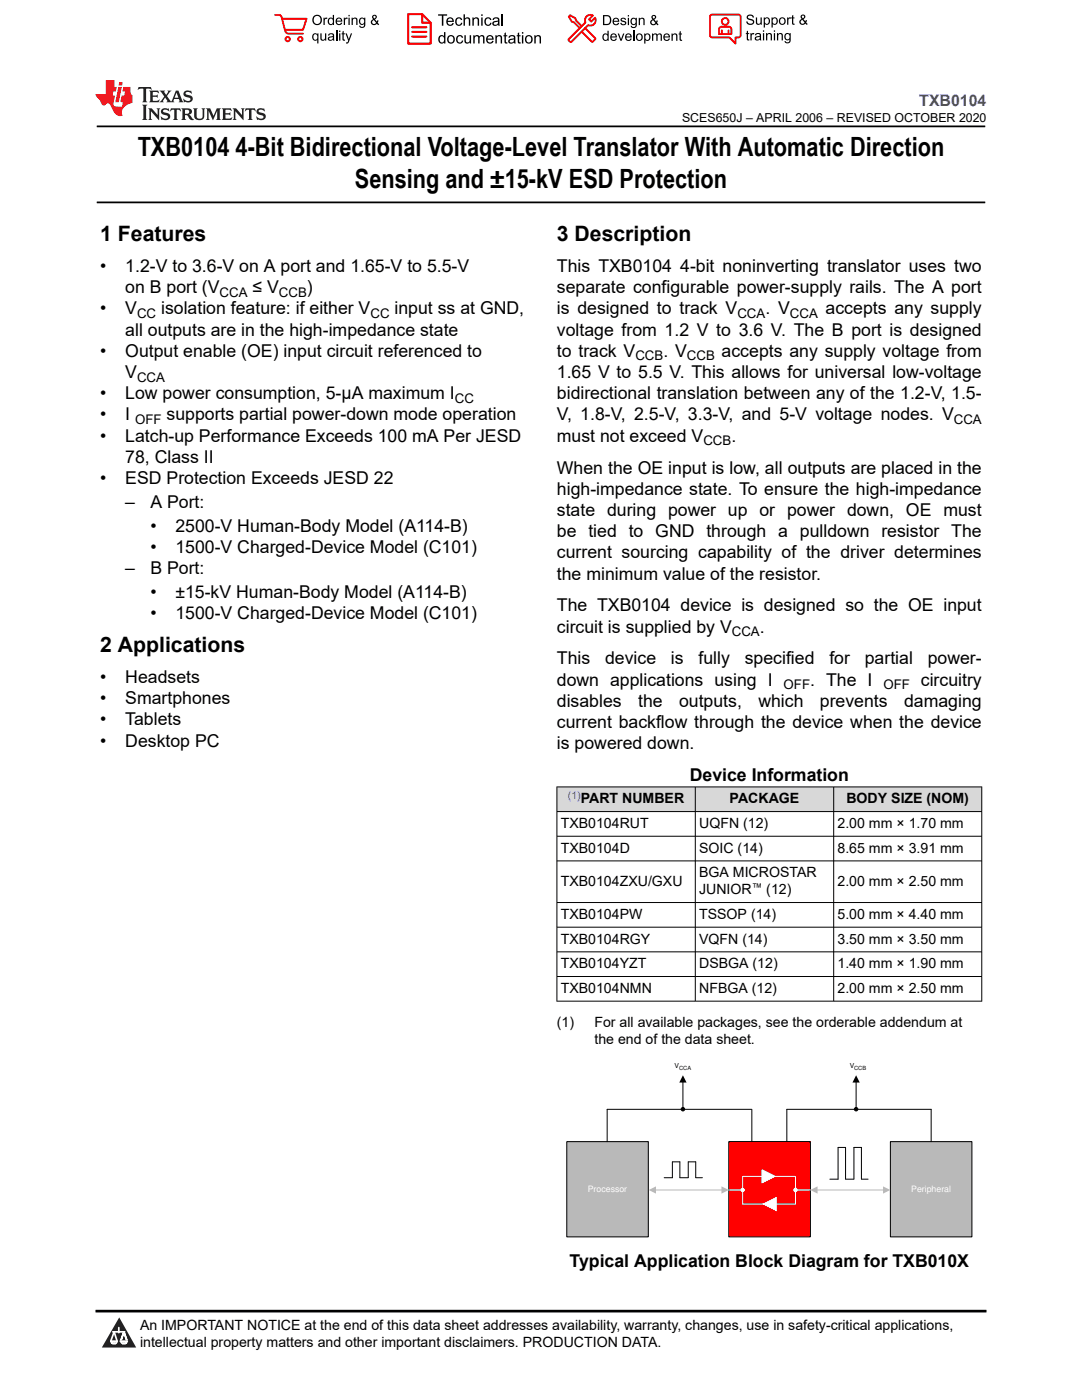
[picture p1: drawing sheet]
<svg xmlns="http://www.w3.org/2000/svg" width="216mm" height="279mm" viewBox="0 0 216 279" stroke-linecap="round" stroke-linejoin="round" font-family="sans-serif">
<path d="M19.3 25.2h177.3M19.3 40.4h177.3" fill="none" stroke="#000" stroke-width=".35"/>
<g fill="#d8d8d8">
<path d="M111.1 157h84.8v5h-84.8z" fill-rule="evenodd"/>
<path d="M111.2 157.1h27.5v4.8h-27.5z" fill-rule="evenodd"/>
<path d="M138.8 157.1h27.5v4.8h-27.5z" fill-rule="evenodd"/>
<path d="M166.4 157.1h29.4v4.8h-29.4z" fill-rule="evenodd"/>
</g>
<g fill="none" stroke="#000" stroke-width=".2">
<path d="M111.1 157h84.9M111.1 157v42.9M138.7 157v42.9M166.4 157v42.9M195.9 157v42.9M111.1 162h84.9M111.1 166.9h84.9M111.1 171.8h84.9M111.1 180.1h84.9M111.1 185h84.9M111.1 190h84.9M111.1 194.9h84.9"/>
<path d="M111.1 199.8h84.9"/>
</g>
<path d="M113.1 227.8h16.3v19h-16.3z" fill-rule="evenodd" fill="#b9b9b9"/>
<path d="M113.1 227.8h16.3v19h-16.3z" fill="none" stroke="#000" stroke-width=".2"/>
<path d="M177.7 227.8h16.2v19h-16.2z" fill-rule="evenodd" fill="#b9b9b9"/>
<path d="M177.7 227.8h16.2v19h-16.2z" fill="none" stroke="#000" stroke-width=".2"/>
<path d="M145.4 227.8h16.3v19h-16.3z" fill-rule="evenodd" fill="#f00"/>
<path d="M145.4 227.8h16.3v19h-16.3z" fill="none" stroke="#000" stroke-width=".2"/>
<path d="M152.1 233.4l2.6 1.4-2.6 1.3z" fill="#fff"/>
<path d="M152.1 233.4l2.6 1.4-2.6 1.3z" fill="none" stroke="#fff" stroke-width=".2"/>
<path d="M152.2 240.3l2.7-1.3v2.6z" fill="#fff"/>
<path d="M145.4 237.5h2.8M148.2 234.8v5.5h4M148.2 234.8h3.9M154.7 234.8h4M158.7 234.8v5.5M158.7 237.5h3M152.2 240.3l2.7-1.3v2.6zM154.9 240.3h3.8" fill="none" stroke="#fff" stroke-width=".2"/>
<circle cx="148.2" cy="237.5" r=".35" fill="#fff"/>
<circle cx="148.2" cy="237.5" r=".35" fill="none" stroke="#fff" stroke-width=".2"/>
<circle cx="158.7" cy="237.5" r=".35" fill="#fff"/>
<circle cx="158.7" cy="237.5" r=".35" fill="none" stroke="#fff" stroke-width=".2"/>
<path d="M130.7 237.5h13.4" fill="none" stroke="#b9b9b9" stroke-width=".2"/>
<g fill="#b9b9b9">
<path d="M129.4 237.5l1.5-.7v1.4z"/>
<path d="M144 236.8l1.4 .7-1.4 .7z"/>
</g>
<path d="M163 237.5h13.4" fill="none" stroke="#b9b9b9" stroke-width=".2"/>
<g fill="#b9b9b9">
<path d="M161.7 237.5l1.4-.7v1.4z"/>
<path d="M176.2 236.8l1.4 .7-1.4 .7z"/>
</g>
<g fill="none" stroke="#000" stroke-width=".2">
<path d="M136.3 215.9v5.5M170.8 215.9v5.5M134.2 231.9v3.1h-1.7M134.2 231.9h1.5v3.1M135.7 235h1.6M137.3 235v-3.1h1.5v3.1M138.8 235h1.4M149.9 221.4h-28.7v6.4M150 221.4v6.4M157 227.8v-6.4h28.8v6.4M167.2 229v6.3h-1.6M167.2 229h1.5v6.3h1.7"/>
<path d="M170.4 235.3v-6.3h1.5v6.3h1.3"/>
<circle cx="136.3" cy="221.4" r=".35"/>
<circle cx="170.8" cy="221.4" r=".35"/>
</g>
<g fill="#000">
<path d="M136.3 214.6l.7 1.4h-1.5zM170.8 214.6l.8 1.4h-1.5z"/>
<circle cx="136.3" cy="221.4" r=".35"/>
<circle cx="170.8" cy="221.4" r=".35"/>
</g>
<path d="M0 0h215.9v23.8h-215.9z" fill-rule="evenodd" fill="#fff"/>
<path d="M27.7 17.4l-.2 .6 .5-.3h.6v.1v2.2l-.2 .4h1l-.2-.4v-2.2v-.1h.5l.5 .3-.1-.6zM29.8 18.1l.2 .4v1.5l-.2 .4h1.9l.1-.6a1.08 1.08 0 0 1-1.3 .2v-.7h.6l.4 .2v-.6l-.4 .2h-.6v-.6l.2-.1a1 1 0 0 1 1 .2l-.1-.5zM31.8 18.1l1 1.1-1 1.2h.9l-.2-.2 .4-.7 .5 .7-.2 .2h1.6l-.2-.2 .1-.4h1l.1 .4-.1 .2h.9l-.2-.3-.8-2h-.5l-1 2.2-.8-1.1 .9-1.1h-.8l.2 .2-.5 .7-.3-.7 .1-.2zM35.2 18.5l.4 1h-.8zM36.8 18.2a.65 .65 0 0 0-.2 .7 .65 .65 0 0 0 .6 .5l.7 .2 .1 .2a.79 .79 0 0 1-.7 .4 .79 .79 0 0 1-.7-.5l.1 .7 .2-.1a.93 .93 0 0 0 1.1 .1 .93 .93 0 0 0 .4-1 1.46 1.46 0 0 0-1.2-.6l-.1-.3a1.09 1.09 0 0 1 1.2 .2l-.2-.6-.1 .1-.6-.2zM28.4 20.9l.2 .4v2.3l-.2 .3h1l-.2-.3v-2.3l.2-.4zM29.6 21.6l.2 .4v1.6l-.2 .3h.8l-.3-.3v-1.4l1.7 1.8v-2l.2-.4h-.8l.2 .2 .1 1.1-1.2-1.3zM32.3 21.8a.65 .65 0 0 0-.2 .7 .65 .65 0 0 0 .7 .4l.6 .2 .1 .2a.79 .79 0 0 1-.7 .4 .79 .79 0 0 1-.7-.5l.1 .7 .2-.1a.93 .93 0 0 0 1.1 .1 .93 .93 0 0 0 .4-.9 1.46 1.46 0 0 0-1.2-.6l-.1-.4a1.09 1.09 0 0 1 1.2 .2l-.2-.6-.1 .1-.6-.1zM34.1 21.6l-.1 .7a.63 .63 0 0 1 .7-.4l.1 1.7-.3 .3h1l-.2-.3v-1.7a.66 .66 0 0 1 .8 .4l-.1-.7zM36.2 21.6l.2 .4v1.6l-.2 .3h.9l-.2-.2v-.7h.5l.1 .2a.79 .79 0 0 0 1.2 .6l-1-.9a.61 .61 0 0 0 .6-.6 .61 .61 0 0 0-.5-.6zM36.9 21.9h.2a.47 .47 0 0 1 .5 .1 .47 .47 0 0 1 .1 .5l-.2 .2h-.6zM38.5 21.6l.2 .2a2.27 2.27 0 0 0 .4 2 1.04 1.04 0 0 0 1.7-.7v-1.3l.2-.2h-.8l.2 .4v1.1a.6 .6 0 0 1-.6 .6 .6 .6 0 0 1-.6-.6v-1.1l.3-.4zM41.1 21.6l.2 .4v1.6l-.2 .3h.7l-.2-.3v-1.5l.9 1.9 .8-1.9v1.5l-.2 .3h1l-.3-.3v-1.6l.3-.4h-.8l-.7 1.5-.7-1.5zM44.3 21.6l.2 .4v1.6l-.2 .3h1.9l.1-.5a1.09 1.09 0 0 1-1.3 .1v-.6h.6l.4 .1v-.6l-.4 .2h-.6v-.6l.2-.1a1.01 1.01 0 0 1 1 .3l-.1-.6zM46.4 21.6l.3 .4v1.6l-.3 .3h.8l-.2-.3v-1.4l1.6 1.8v-2l.2-.4h-.7l.2 .2v1.1l-1.2-1.3zM49 21.6l-.1 .7a.63 .63 0 0 1 .8-.4v1.7l-.3 .3h1l-.2-.3v-1.7a.66 .66 0 0 1 .8 .4l-.1-.7zM51.4 21.8a.65 .65 0 0 0-.2 .7 .65 .65 0 0 0 .6 .4l.6 .2 .2 .2a.79 .79 0 0 1-.8 .4 .79 .79 0 0 1-.6-.5l.1 .7 .2-.1a.93 .93 0 0 0 1 .1 .93 .93 0 0 0 .5-.9 1.46 1.46 0 0 0-1.3-.6l-.1-.4a1.09 1.09 0 0 1 1.3 .2l-.2-.6-.2 .1-.5-.1z" fill="#231f20"/>
<path d="M21.1 16v2.8h-2.1l.1 .3 .9 1a.95 .95 0 0 0 .9 .9 .59 .59 0 0 1 .6-.4 .59 .59 0 0 1 .5 .4l.4 .8a1.59 1.59 0 0 0 2.1 1.3 1.61 1.61 0 0 1 1-2.2l1-.4-.1-1.5a1.59 1.59 0 0 1-.4-1.6h-1.4l-.2 .9h.5l-.1 .8h-.5l-.2 1v.2l.4 .1-.2 .9h-.6a.73 .73 0 0 1-1.1-.7l.3-1.5h-.5l.2-.8h.5l.2-.9h-.5v-1.4zM23.6 17.4l-.6 3h.7l.6-3zM23.8 16.4l-.1 .7h.7l.1-.7z" fill="#ed1c24"/>
<g fill="#000">
<path d="M62.3 4a1 1 0 0 1 2 0 1 1 0 0 1-2 0zM62.8 3.4a.78 .78 0 0 0-.1 1.1 .78 .78 0 0 0 1.1 .1 .78 .78 0 0 0 .1-1.1 .78 .78 0 0 0-1.1-.1z" fill-rule="evenodd"/>
<path d="M62.5 6.8l.4-.2 .4 .3v-.2h.2v2h-.2v-.7a.68 .68 0 0 1-.9-.1 .68 .68 0 0 1 0-.9zM62.6 7a.51 .51 0 0 0-.1 .6 .51 .51 0 0 0 .7 .2 .51 .51 0 0 0 .1-.7 .51 .51 0 0 0-.7-.1z" fill-rule="evenodd"/>
<path d="M64.5 3.5h.3v.3l.1-.3h.3l.1 .1-.1 .2a.32 .32 0 0 0-.3 0 .32 .32 0 0 0-.1 .4v.8h-.3z" fill-rule="evenodd"/>
<path d="M63.9 6.7h.3v.8a.36 .36 0 0 0 .3 .4 .36 .36 0 0 0 .4-.5v-.7h.2v1.4h-.2v-.2a.51 .51 0 0 1-.6 .2 .51 .51 0 0 1-.4-.5z" fill-rule="evenodd"/>
<path d="M65.6 3.7l.4-.2 .4 .2v-.7h.3v2h-.3v-.2a.7 .7 0 0 1-1-.1 .7 .7 0 0 1 .2-1zM65.8 3.8a.51 .51 0 0 0-.1 .7 .51 .51 0 0 0 .6 .2 .51 .51 0 0 0 .1-.7 .51 .51 0 0 0-.6-.2z" fill-rule="evenodd"/>
<path d="M65.6 6.8a.66 .66 0 0 1 .8-.1 .66 .66 0 0 1 .3 .8v.6h-.2l-.1-.2a.52 .52 0 0 1-.7 .2 .52 .52 0 0 1-.2-.6l.3-.2a.42 .42 0 0 0 .6-.3l-.3-.2-.3 .1-.1 .2h-.3zM65.7 7.6a.35 .35 0 0 0 .3 .4 .35 .35 0 0 0 .4-.4v-.2z" fill-rule="evenodd"/>
<path d="M67.7 6.1h.2v.3h-.2zM67.7 6.7h.2v1.4h-.2z" fill-rule="evenodd"/>
<path d="M67.1 3.7a.68 .68 0 0 1 .9-.1 .68 .68 0 0 1 .3 .7h-1.1a.42 .42 0 0 0 .3 .5 .42 .42 0 0 0 .5-.3h.3a.73 .73 0 0 1-1.1 .4 .73 .73 0 0 1-.1-1.2zM67.4 3.8l-.2 .3h.8l-.2-.4z" fill-rule="evenodd"/>
<path d="M68.6 3.5h.2v.3l.2-.3h.3l.1 .1-.1 .2a.32 .32 0 0 0-.4 0 .32 .32 0 0 0-.1 .4v.8h-.2z" fill-rule="evenodd"/>
<path d="M68.3 6.3l.3-.1v.5h.2v.1h-.2v.9l.3 .4a.36 .36 0 0 1-.4 0 .36 .36 0 0 1-.2-.4v-.9h-.1v-.1h.1z" fill-rule="evenodd"/>
<path d="M68.9 6.7h.3l.4 1.1 .4-1.1h.3l-.6 1.4a.51 .51 0 0 1-.6 .6l-.1-.3h.3l.2-.3z" fill-rule="evenodd"/>
<path d="M69.5 3h.3v.3h-.3zM69.5 3.5h.3v1.5h-.3z" fill-rule="evenodd"/>
<path d="M70.2 3.5h.2v.2a.52 .52 0 0 1 .6-.2 .52 .52 0 0 1 .3 .6v.9h-.2v-.9a.34 .34 0 0 0-.3-.4 .34 .34 0 0 0-.4 .3v1h-.2z" fill-rule="evenodd"/>
<path d="M71.8 3.7l.4-.2 .5 .2v-.2h.2v1.3a.64 .64 0 0 1-.5 .8 .64 .64 0 0 1-.7-.5h.2a.41 .41 0 0 0 .5 .2 .41 .41 0 0 0 .2-.5 .69 .69 0 0 1-.9-.1 .69 .69 0 0 1 .1-1zM72 3.8a.5 .5 0 0 0-.1 .7 .5 .5 0 0 0 .7 .1 .5 .5 0 0 0 .1-.6 .5 .5 0 0 0-.7-.2z" fill-rule="evenodd"/>
<path d="M74.4 3.1a.47 .47 0 0 1 .7 .1 .47 .47 0 0 1-.3 .7l.4 .4 .1-.3 .2 .1-.1 .4 .3 .3-.2 .2-.3-.3a.63 .63 0 0 1-1 .1 .63 .63 0 0 1 .3-1l-.3-.4zM74.5 3.4a.27 .27 0 0 0 .5 0 .27 .27 0 0 0-.5 0zM74.4 4.1a.4 .4 0 0 0 0 .6 .4 .4 0 0 0 .6-.1l-.4-.6z" fill-rule="evenodd"/>
<path d="M87.4 2.9h1.8v.2h-.7v2h-.3v-2h-.8z" fill-rule="evenodd"/>
<path d="M87.6 7.2l.5-.2 .5 .2v-.8h.3v2.3h-.3v-.2a.76 .76 0 0 1-1-.1 .76 .76 0 0 1-.1-1zM87.9 7.4a.58 .58 0 0 0-.2 .7 .58 .58 0 0 0 .8 .2 .58 .58 0 0 0 .1-.7 .58 .58 0 0 0-.7-.2z" fill-rule="evenodd"/>
<path d="M89.5 7.2a.81 .81 0 0 1 1.1 .1 .81 .81 0 0 1-.2 1.2 .81 .81 0 0 1-1.1-.2l-.1-.7zM89.6 7.4a.57 .57 0 0 0 0 .8 .57 .57 0 0 0 .8 0 .57 .57 0 0 0 0-.7 .57 .57 0 0 0-.8-.1z" fill-rule="evenodd"/>
<path d="M89.3 3.7a.77 .77 0 0 1 .9-.2 .77 .77 0 0 1 .4 .9h-1.3a.48 .48 0 0 0 .4 .5 .48 .48 0 0 0 .6-.3h.3a.83 .83 0 0 1-1.3 .4 .83 .83 0 0 1 0-1.3zM89.5 3.8l-.2 .4h1l-.3-.5z" fill-rule="evenodd"/>
<path d="M91 3.7a.7 .7 0 0 1 1.2 .3h-.2a.45 .45 0 0 0-.6-.3 .45 .45 0 0 0-.3 .6 .45 .45 0 0 0 .3 .6 .45 .45 0 0 0 .6-.4l.3 .1a.76 .76 0 0 1-1.1 .5 .76 .76 0 0 1-.3-1.1z" fill-rule="evenodd"/>
<path d="M91.2 7.2a.7 .7 0 0 1 1.2 .3l-.3 .1a.45 .45 0 0 0-.5-.4 .45 .45 0 0 0-.3 .7 .45 .45 0 0 0 .3 .6 .45 .45 0 0 0 .6-.4h.2a.76 .76 0 0 1-1 .5 .76 .76 0 0 1-.4-1.1z" fill-rule="evenodd"/>
<path d="M92.5 2.9h.3v.8a.59 .59 0 0 1 .7-.2 .59 .59 0 0 1 .3 .6v1h-.2v-1a.4 .4 0 0 0-.5-.4 .4 .4 0 0 0-.3 .5v.9h-.3z" fill-rule="evenodd"/>
<path d="M92.7 7h.2v.9a.41 .41 0 0 0 .5 .6 .41 .41 0 0 0 .3-.6v-.9h.3v1.7h-.3v-.3a.58 .58 0 0 1-.7 .3 .58 .58 0 0 1-.3-.7z" fill-rule="evenodd"/>
<path d="M94.3 3.5h.2v.2a.59 .59 0 0 1 .7-.2 .59 .59 0 0 1 .4 .6v1h-.3v-1a.41 .41 0 0 0-.4-.4 .41 .41 0 0 0-.4 .5v.9h-.2z" fill-rule="evenodd"/>
<path d="M94.4 7h.3v.3a.56 .56 0 0 1 1 0 .54 .54 0 0 1 .6-.3 .54 .54 0 0 1 .4 .5v1.2h-.3v-1.1a.34 .34 0 0 0-.3-.4 .34 .34 0 0 0-.4 .3v1.2h-.3v-1.1a.38 .38 0 0 0-.5-.3 .38 .38 0 0 0-.2 .5v.9h-.3z" fill-rule="evenodd"/>
<path d="M96 2.9h.3v.3h-.3zM96 3.5h.3v1.6h-.3z" fill-rule="evenodd"/>
<path d="M96.8 3.7a.7 .7 0 0 1 1.3 .3h-.3a.45 .45 0 0 0-.6-.3 .45 .45 0 0 0-.3 .6 .45 .45 0 0 0 .3 .6 .45 .45 0 0 0 .6-.4l.3 .1a.76 .76 0 0 1-1.1 .5 .76 .76 0 0 1-.3-1.1z" fill-rule="evenodd"/>
<path d="M97.2 7.2a.77 .77 0 0 1 .9-.1 .77 .77 0 0 1 .4 .8h-1.2a.48 .48 0 0 0 .3 .6 .48 .48 0 0 0 .6-.4l.3 .1a.83 .83 0 0 1-1.3 .3 .83 .83 0 0 1 0-1.3zM97.4 7.4l-.1 .3h.9l-.2-.4z" fill-rule="evenodd"/>
<path d="M98.8 7h.3v.3a.59 .59 0 0 1 .7-.3 .59 .59 0 0 1 .4 .7v1h-.3v-1a.41 .41 0 0 0-.5-.5 .41 .41 0 0 0-.3 .6v.9h-.3z" fill-rule="evenodd"/>
<path d="M98.4 3.7a.74 .74 0 0 1 1-.2 .74 .74 0 0 1 .3 .9v.7h-.3v-.2a.59 .59 0 0 1-.8 .3 .59 .59 0 0 1-.3-.8l1.1-.3a.42 .42 0 0 0-.4-.4 .42 .42 0 0 0-.5 .3h-.2zM98.6 4.5a.36 .36 0 0 0 .2 .5 .36 .36 0 0 0 .5-.2l.1-.5z" fill-rule="evenodd"/>
<path d="M100.7 6.6l.2-.1v.5h.3v.2h-.3v1l.1 .2h.2l.1 .3a.41 .41 0 0 1-.5-.1 .41 .41 0 0 1-.1-.4v-1h-.2v-.2h.2z" fill-rule="evenodd"/>
<path d="M101.6 7.2a.74 .74 0 0 1 .9-.2 .74 .74 0 0 1 .3 1l.1 .7h-.3v-.2a.59 .59 0 0 1-.8 .2 .59 .59 0 0 1-.3-.8l1-.3a.42 .42 0 0 0-.3-.4 .42 .42 0 0 0-.5 .3h-.3zM101.8 8.1a.36 .36 0 0 0 .1 .5 .36 .36 0 0 0 .5-.3l.2-.4z" fill-rule="evenodd"/>
<path d="M103.3 6.6l.3-.1v.5h.3v.2h-.3v1l.1 .2h.2v.3a.41 .41 0 0 1-.5-.1 .41 .41 0 0 1-.1-.4v-1h-.2v-.2h.2z" fill-rule="evenodd"/>
<path d="M104.1 6.4h.3v.3h-.3zM104.1 7h.3v1.7h-.3z" fill-rule="evenodd"/>
<path d="M105 7.2a.81 .81 0 0 1 1.1 .1 .81 .81 0 0 1-.1 1.2 .81 .81 0 0 1-1.2-.2v-.7zM105.2 7.4a.57 .57 0 0 0-.1 .8 .57 .57 0 0 0 .8 0 .57 .57 0 0 0 0-.7 .57 .57 0 0 0-.7-.1z" fill-rule="evenodd"/>
<path d="M106.6 7h.3v.3a.59 .59 0 0 1 .7-.3 .59 .59 0 0 1 .4 .7v1h-.3v-1a.41 .41 0 0 0-.5-.5 .41 .41 0 0 0-.3 .6v.9h-.3z" fill-rule="evenodd"/>
<path d="M120.3 3h.7a1 1 0 0 1 1 1 1 1 0 0 1-1 1h-.7zM120.6 3.2v1.6h.4a.77 .77 0 0 0 .7-.8 .77 .77 0 0 0-.7-.8z" fill-rule="evenodd"/>
<path d="M120.4 6.9l.4-.2 .4 .2v-.8h.3v2h-.3v-.1a.7 .7 0 0 1-.9-.2 .7 .7 0 0 1 .1-.9zM120.6 7a.51 .51 0 0 0-.1 .7 .51 .51 0 0 0 .6 .1 .51 .51 0 0 0 .1-.6 .51 .51 0 0 0-.6-.2z" fill-rule="evenodd"/>
<path d="M122 6.9a.68 .68 0 0 1 .8-.2 .68 .68 0 0 1 .3 .8h-1.1a.42 .42 0 0 0 .3 .5 .42 .42 0 0 0 .5-.3h.3a.73 .73 0 0 1-1.1 .3 .73 .73 0 0 1 0-1.1zM122.2 7l-.2 .3h.8l-.2-.4z" fill-rule="evenodd"/>
<path d="M122.4 3.7a.68 .68 0 0 1 .8-.1 .68 .68 0 0 1 .4 .8h-1.1a.42 .42 0 0 0 .3 .4 .42 .42 0 0 0 .5-.3l.3 .1a.73 .73 0 0 1-1.2 .3 .73 .73 0 0 1 0-1.2zM122.6 3.8l-.1 .3h.8l-.2-.3z" fill-rule="evenodd"/>
<path d="M123.9 3.7l.1-.1a.62 .62 0 0 1 .9 .3l-.2 .1a.29 .29 0 0 0-.3-.3 .29 .29 0 0 0-.3 .3l.1 .1a.58 .58 0 0 1 .6 .1 .58 .58 0 0 1 .1 .6 .67 .67 0 0 1-1.1-.2l.2-.1a.33 .33 0 0 0 .4 .4 .33 .33 0 0 0 .3-.4 .71 .71 0 0 1-.9-.6z" fill-rule="evenodd"/>
<path d="M123.3 6.7h.2l.4 1.2 .4-1.2h.3l-.6 1.4h-.2z" fill-rule="evenodd"/>
<path d="M125.3 3h.2v.3h-.2zM125.3 3.6h.2v1.4h-.2z" fill-rule="evenodd"/>
<path d="M124.9 6.9a.68 .68 0 0 1 .8-.2 .68 .68 0 0 1 .4 .8h-1.1a.42 .42 0 0 0 .3 .5 .42 .42 0 0 0 .5-.3h.3a.73 .73 0 0 1-1.2 .3 .73 .73 0 0 1 0-1.1zM125.1 7l-.1 .3h.8l-.2-.4z" fill-rule="evenodd"/>
<path d="M126 3.7l.4-.2 .4 .2v-.1h.3v1.2a.64 .64 0 0 1-.5 .8 .64 .64 0 0 1-.8-.5l.3 .1a.41 .41 0 0 0 .5 .2 .41 .41 0 0 0 .2-.6 .69 .69 0 0 1-.9-.1 .69 .69 0 0 1 .1-1zM126.2 3.9a.5 .5 0 0 0-.1 .6 .5 .5 0 0 0 .6 .2 .5 .5 0 0 0 .2-.7 .5 .5 0 0 0-.7-.1z" fill-rule="evenodd"/>
<path d="M126.9 7.4a.73 .73 0 0 1 1.4 0 .73 .73 0 0 1-1.4 0zM127.3 7a.5 .5 0 0 0-.1 .7 .5 .5 0 0 0 .7 0 .5 .5 0 0 0 0-.6 .5 .5 0 0 0-.6-.1z" fill-rule="evenodd"/>
<path d="M127.5 3.6h.2v.2a.52 .52 0 0 1 .6-.3 .52 .52 0 0 1 .3 .6v.9h-.2v-.9a.34 .34 0 0 0-.3-.4 .34 .34 0 0 0-.4 .3v1h-.2z" fill-rule="evenodd"/>
<path d="M128.5 6.7h.3v.2a.67 .67 0 0 1 .9 0 .67 .67 0 0 1 0 .9 .55 .55 0 0 1-.9 .2v.7h-.3zM128.9 7a.5 .5 0 0 0-.1 .7 .5 .5 0 0 0 .6 .1 .5 .5 0 0 0 .2-.6 .5 .5 0 0 0-.7-.2z" fill-rule="evenodd"/>
<path d="M130.1 6.7h.2v.2a.49 .49 0 0 1 .9 0l.4-.2a.42 .42 0 0 1 .5 .4v1h-.3v-.9a.3 .3 0 0 0-.2-.3 .3 .3 0 0 0-.4 .2v1h-.2v-.9a.33 .33 0 0 0-.5-.3 .33 .33 0 0 0-.2 .5v.7h-.2z" fill-rule="evenodd"/>
<path d="M130.1 3.1a.47 .47 0 0 1 .8 .1 .47 .47 0 0 1-.3 .7l.3 .4 .1-.2h.3l-.2 .5 .3 .3-.2 .2-.3-.3a.63 .63 0 0 1-1 .1 .63 .63 0 0 1 .3-1l-.2-.5zM130.2 3.5a.27 .27 0 0 0 .5 0 .27 .27 0 0 0-.5 0zM130.2 4.1a.4 .4 0 0 0 0 .7 .4 .4 0 0 0 .6-.2l-.5-.6z" fill-rule="evenodd"/>
<path d="M132.5 6.9a.68 .68 0 0 1 .9-.2 .68 .68 0 0 1 .3 .8h-1.1a.42 .42 0 0 0 .3 .5 .42 .42 0 0 0 .5-.3h.3a.73 .73 0 0 1-1.1 .3 .73 .73 0 0 1-.1-1.1zM132.7 7l-.1 .3h.8l-.2-.4z" fill-rule="evenodd"/>
<path d="M134 6.7h.2v.2a.52 .52 0 0 1 .6-.2 .52 .52 0 0 1 .4 .6v.8h-.3v-.8a.34 .34 0 0 0-.2-.4 .34 .34 0 0 0-.4 .2l-.1 1h-.2z" fill-rule="evenodd"/>
<path d="M135.6 6.3l.2-.1v.5h.3v.2h-.3v.8l.3 .4a.36 .36 0 0 1-.4 0 .36 .36 0 0 1-.1-.4v-.8h-.2v-.2h.2z" fill-rule="evenodd"/>
<path d="M149.2 3a.8 .8 0 0 1 1.2 .5h-.2a.44 .44 0 0 0-.5-.4 .44 .44 0 0 0-.4 .5l.2 .1a.9 .9 0 0 1 1 .8 .84 .84 0 0 1-.9 .5 .84 .84 0 0 1-.7-.7h.3a.52 .52 0 0 0 .5 .5 .52 .52 0 0 0 .5-.6l-.2-.1a.85 .85 0 0 1-1-.8z" fill-rule="evenodd"/>
<path d="M149 6.3l.3-.2v.5h.2v.2h-.2v.9l.2 .4a.36 .36 0 0 1-.4-.1 .36 .36 0 0 1-.1-.4v-.8h-.2v-.2h.2z" fill-rule="evenodd"/>
<path d="M149.7 6.6h.3v.2l.1-.2h.3l.1 .1-.1 .2a.32 .32 0 0 0-.3 0 .32 .32 0 0 0-.1 .4v.8h-.3z" fill-rule="evenodd"/>
<path d="M150.7 6.8a.66 .66 0 0 1 .9-.2 .66 .66 0 0 1 .3 .9v.6h-.2l-.1-.2a.52 .52 0 0 1-.7 .2 .52 .52 0 0 1-.2-.7l.2-.1a.42 .42 0 0 0 .7-.3l-.3-.2h-.3l-.1 .3-.3-.1zM150.9 7.5a.35 .35 0 0 0 .3 .5 .35 .35 0 0 0 .4-.4v-.3z" fill-rule="evenodd"/>
<path d="M150.8 3.5h.3v.8a.36 .36 0 0 0 .3 .5 .36 .36 0 0 0 .4-.5v-.8h.2v1.4h-.2v-.2a.51 .51 0 0 1-.6 .3 .51 .51 0 0 1-.4-.6z" fill-rule="evenodd"/>
<path d="M152.2 6.1h.3v.2h-.3zM152.2 6.6h.3v1.5h-.3z" fill-rule="evenodd"/>
<path d="M152.4 3.5h.2v.2a.67 .67 0 0 1 .9 0 .67 .67 0 0 1 .1 .9 .55 .55 0 0 1-1 .2v.7h-.2zM152.7 3.8a.5 .5 0 0 0-.1 .7 .5 .5 0 0 0 .7 .1 .5 .5 0 0 0 .1-.6 .5 .5 0 0 0-.7-.2z" fill-rule="evenodd"/>
<path d="M152.9 6.6h.2v.2a.52 .52 0 0 1 .6-.2 .52 .52 0 0 1 .3 .6v.9h-.2v-.9a.34 .34 0 0 0-.3-.4 .34 .34 0 0 0-.4 .2v1.1h-.2z" fill-rule="evenodd"/>
<path d="M153.9 3.5h.3v.2a.67 .67 0 0 1 .9 0 .67 .67 0 0 1 0 .9 .55 .55 0 0 1-.9 .2v.7h-.3zM154.3 3.8a.5 .5 0 0 0-.1 .7 .5 .5 0 0 0 .6 .1 .5 .5 0 0 0 .2-.6 .5 .5 0 0 0-.7-.2z" fill-rule="evenodd"/>
<path d="M154.4 6.1h.3v.2h-.3zM154.4 6.6h.3v1.5h-.3z" fill-rule="evenodd"/>
<path d="M155 6.6h.3v.2a.52 .52 0 0 1 .6-.2 .52 .52 0 0 1 .3 .6v.9h-.2v-.9a.34 .34 0 0 0-.3-.4 .34 .34 0 0 0-.4 .2v1.1h-.3z" fill-rule="evenodd"/>
<path d="M155.4 4.2a.75 .75 0 0 1 1.5 0 .75 .75 0 0 1-1.5 0zM155.8 3.8a.5 .5 0 0 0-.1 .7 .5 .5 0 0 0 .8 0 .5 .5 0 0 0 0-.7 .5 .5 0 0 0-.7 0z" fill-rule="evenodd"/>
<path d="M156.7 6.8l.4-.2 .5 .2v-.2h.2v1.3a.64 .64 0 0 1-.5 .7 .64 .64 0 0 1-.8-.4h.3a.41 .41 0 0 0 .5 .2 .41 .41 0 0 0 .2-.5 .69 .69 0 0 1-.9-.1 .69 .69 0 0 1 .1-1zM156.9 6.9a.5 .5 0 0 0-.1 .7 .5 .5 0 0 0 .6 .1 .5 .5 0 0 0 .2-.7 .5 .5 0 0 0-.7-.1z" fill-rule="evenodd"/>
<path d="M157.1 3.5h.2v.2l.1-.2h.3h.2l-.1 .3a.32 .32 0 0 0-.4 0 .32 .32 0 0 0-.1 .4v.7h-.2z" fill-rule="evenodd"/>
<path d="M158 3.1l.3-.1v.5h.2v.2h-.2v.8l.3 .4a.36 .36 0 0 1-.4 0 .36 .36 0 0 1-.2-.4v-.8h-.1v-.2h.1z" fill-rule="evenodd"/>
<path d="M159.9 3a.47 .47 0 0 1 .7 .1 .47 .47 0 0 1-.3 .7l.4 .5 .1-.3h.2l-.1 .5 .3 .3-.2 .2-.3-.3a.63 .63 0 0 1-1 .1 .63 .63 0 0 1 .3-1l-.3-.5zM160 3.4a.27 .27 0 0 0 .5 0 .27 .27 0 0 0-.5 0zM159.9 4.1a.4 .4 0 0 0 0 .6 .4 .4 0 0 0 .6-.2l-.4-.6z" fill-rule="evenodd"/>
</g>
<path d="M67.2 6.1v2M126.5 6.1v2" fill="none" stroke="#000" stroke-width=".25"/>
<g fill="none" stroke="#de0000" stroke-width=".37">
<path d="M54.9 3h.9a1.19 1.19 0 0 1 .6 1.2l.6 2.1a.85 .85 0 0 0 1 .4h2.5M56.3 3.7h4.9l-.7 2.2h-3.6M116.1 5.2l-1.2-1.1-.1-.5-1-.6-.3 .3 .6 1 .5 .2 1.1 1.1M116.8 5.6l1.9 2v.3l-.4 .4h-.3l-1.9-2zM116.8 5.6l.6-.6a1.07 1.07 0 0 0 1.2-.2 1.07 1.07 0 0 0 .1-1.3l-.7 .8-.5-.4 .8-.8a1.07 1.07 0 0 0-1.2 .2 1.07 1.07 0 0 0-.3 1.2l-3.3 3.3v.3l.3 .3h.2l2.1-2.1M141.7 3.1l.4-.2h5.3l.3 .2 .1 3.9-.2 .4-.8 .1v1.2l-1.3-1.2h-3.4l-.4-.2zM143.5 5.6l.5-.3 1.7 .1 .2 .5v.9h-2.4zM144 6.1v.7M145.4 6.1v.7"/>
<circle cx="57.4" cy="7.8" r=".44"/>
<circle cx="59.9" cy="7.8" r=".44"/>
<circle cx="144.7" cy="4.3" r=".67"/>
</g>
<path d="M100.2 2.9v2.2" fill="none" stroke="#000" stroke-width=".28"/>
<path d="M81.4 2.8h2.8v1.7h1.7v4.2h-4.5zM82.3 6.4h2.8M82.3 5.4h2.8M82.3 7.3h2.8M84.2 2.8l1.7 1.7" fill="none" stroke="#de0000" stroke-width=".42"/>
<path d="M0 261.4h215.9v18h-215.9z" fill-rule="evenodd" fill="#fff"/>
<path d="M23.8 262.9l3.4 6h-6.9z" fill="#231f20"/>
<path d="M22.1 267.7h1.3l-.4 .5h-.3a.55 .55 0 0 1-.6-.5z" fill-rule="evenodd" fill="#fff"/>
<path d="M22.1 267.7h1.3l-.4 .5h-.3a.55 .55 0 0 1-.6-.5z" fill="none" stroke="#231f20" stroke-width=".34"/>
<path d="M22.1 267.7h1.3l-.4 .5h-.5zM22.6 265.8h.1M22.6 265.8h2.3zM23.7 265.9h.1M23.7 264.9v1zM24 267.7h.1" fill="none" stroke="#fff" stroke-width=".34"/>
<path d="M24.7 265.8l-.7 1.9z" fill="#fff"/>
<path d="M24.7 265.8l-.7 1.9z" fill="none" stroke="#fff" stroke-width=".34"/>
<path d="M24.7 265.8l.7 1.9z" fill="#fff"/>
<path d="M24.7 265.8l.7 1.9zM25.3 267.7h.1" fill="none" stroke="#fff" stroke-width=".34"/>
<path d="M22.8 265.8l-.7 1.9z" fill="#fff"/>
<path d="M22.8 265.8l-.7 1.9z" fill="none" stroke="#fff" stroke-width=".34"/>
<path d="M22.8 265.8l.6 1.9z" fill="#fff"/>
<path d="M22.8 265.8l.6 1.9z" fill="none" stroke="#fff" stroke-width=".34"/>
<path d="M24.1 267.7h1.3a.65 .65 0 0 1-.6 .5 .65 .65 0 0 1-.7-.5z" fill-rule="evenodd" fill="#fff"/>
<path d="M24.1 267.7h1.3a.65 .65 0 0 1-.6 .5 .65 .65 0 0 1-.7-.5z" fill="none" stroke="#231f20" stroke-width=".34"/>
<path d="M24 267.7h.1M24.1 267.7h1.3l-.4 .5h-.5z" fill="none" stroke="#fff" stroke-width=".34"/>
<path d="M19 261.7h177.8" fill="none" stroke="#000" stroke-width=".53"/>
<g font-size="5.3">
<text x="27.5" y="31.2">TXB0104 4-Bit Bidirectional Voltage-Level Translator With Automatic Direction</text>
<text x="70.8" y="37.5">Sensing and ±15-kV ESD Protection</text>
</g>
<g font-size="4.2">
<text x="20" y="48.1">1 Features</text>
<text x="111.1" y="48.1">3 Description</text>
<text x="20" y="130.2">2 Applications</text>
</g>
<g font-size="3.5">
<text x="20" y="54.3">•</text>
<text x="25" y="54.3">1.2-V to 3.6-V on A port and 1.65-V to 5.5-V</text>
<text x="25" y="58.5">on B port (V</text>
<text x="50.4" y="58.5">≤ V</text>
<text x="61.2" y="58.5">)</text>
<text x="111.1" y="58.5">separate configurable power-supply rails. The A port</text>
<text x="111.1" y="54.3">This TXB0104 4-bit noninverting translator uses two</text>
<text x="20" y="62.8">•</text>
<text x="25" y="62.8">V</text>
<text x="32.2" y="62.8">isolation feature: if either V</text>
<text x="78.7" y="62.8">input ss at GND,</text>
<text x="111.1" y="62.8">is designed to track V</text>
<text x="152.7" y="62.8">. V</text>
<text x="164.8" y="62.8">accepts any supply</text>
<text x="20" y="71.2">•</text>
<text x="25" y="67">all outputs are in the high-impedance state</text>
<text x="25" y="71.2">Output enable (OE) input circuit referenced to</text>
<text x="111.1" y="71.2">to track V</text>
<text x="111.1" y="67">voltage from 1.2 V to 3.6 V. The B port is designed</text>
<text x="132.4" y="71.2">. V</text>
<text x="144" y="71.2">accepts any supply voltage from</text>
<text x="25" y="75.5">V</text>
<text x="111.1" y="75.5">1.65 V to 5.5 V. This allows for universal low-voltage</text>
<text x="20" y="79.7">•</text>
<text x="20" y="83.9">•</text>
<text x="25" y="79.7">Low power consumption, 5-μA maximum I</text>
<text x="25" y="83.9">I</text>
<text x="33.2" y="83.9">supports partial power-down mode operation</text>
<text x="111.1" y="79.7">bidirectional translation between any of the 1.2-V, 1.5-</text>
<text x="111.1" y="83.9">V, 1.8-V, 2.5-V, 3.3-V, and 5-V voltage nodes. V</text>
<text x="20" y="88.2">•</text>
<text x="25" y="88.2">Latch-up Performance Exceeds 100 mA Per JESD</text>
<text x="111.1" y="88.2">must not exceed V</text>
<text x="145.9" y="88.2">.</text>
<text x="25" y="92.4">78, Class II</text>
<text x="111.1" y="94.5">When the OE input is low, all outputs are placed in the</text>
<text x="20" y="96.6">•</text>
<text x="25" y="96.6">ESD Protection Exceeds JESD 22</text>
<text x="25" y="101.4">–</text>
<text x="30" y="101.4">A Port:</text>
<text x="111.1" y="98.7">high-impedance state. To ensure the high-impedance</text>
<text x="30" y="106.1">•</text>
<text x="35" y="106.1">2500-V Human-Body Model (A114-B)</text>
<text x="111.1" y="107.2">be tied to GND through a pulldown resistor The</text>
<text x="111.1" y="103">state during power up or power down, OE must</text>
<text x="30" y="110.4">•</text>
<text x="35" y="110.4">1500-V Charged-Device Model (C101)</text>
<text x="111.1" y="111.4">current sourcing capability of the driver determines</text>
<text x="25" y="114.6">–</text>
<text x="30" y="114.6">B Port:</text>
<text x="30" y="119.4">•</text>
<text x="35" y="119.4">±15-kV Human-Body Model (A114-B)</text>
<text x="111.1" y="115.7">the minimum value of the resistor.</text>
<text x="30" y="123.6">•</text>
<text x="35" y="123.6">1500-V Charged-Device Model (C101)</text>
<text x="111.1" y="122">The TXB0104 device is designed so the OE input</text>
<text x="111.1" y="126.3">circuit is supplied by V</text>
<text x="151.6" y="126.3">.</text>
<text x="20" y="136.3">•</text>
<text x="25" y="136.3">Headsets</text>
<text x="111.1" y="136.8">down applications using I</text>
<text x="111.1" y="132.6">This</text>
<text x="120.7" y="132.6">device</text>
<text x="133.9" y="132.6">is</text>
<text x="139.4" y="132.6">fully</text>
<text x="148.6" y="132.6">specified</text>
<text x="161.7" y="136.8">. The I</text>
<text x="165.5" y="132.6">for</text>
<text x="172.6" y="132.6">partial</text>
<text x="183.7" y="136.8">circuitry</text>
<text x="185.1" y="132.6">power-</text>
<text x="20" y="140.5">•</text>
<text x="25" y="140.5">Smartphones</text>
<text x="111.1" y="141.1">disables</text>
<text x="127.3" y="141.1">the</text>
<text x="135.5" y="141.1">outputs,</text>
<text x="151.3" y="141.1">which</text>
<text x="163.6" y="141.1">prevents</text>
<text x="180.4" y="141.1">damaging</text>
<text x="20" y="144.8">•</text>
<text x="20" y="149">•</text>
<text x="25" y="144.8">Tablets</text>
<text x="25" y="149">Desktop PC</text>
<text x="111.1" y="149.5">is powered down.</text>
<text x="111.1" y="145.3">current backflow through the device when the device</text>
<text x="137.6" y="155.9">Device Information</text>
<text x="113.7" y="252.9">Typical Application Block Diagram for TXB010X</text>
</g>
<text font-size="3.2" fill="#00f" x="183.4" y="21.1">TXB0104</text>
<g font-size="2.8">
<text x="115.9" y="160.3">PART NUMBER</text>
<text x="145.6" y="160.3">PACKAGE</text>
<text x="168.9" y="160.3">BODY SIZE (NOM)</text>
<text x="111.9" y="165.2">TXB0104RUT</text>
<text x="139.5" y="165.2">UQFN (12)</text>
<text x="167.1" y="165.2">2.00 mm × 1.70 mm</text>
<text x="111.9" y="170.2">TXB0104D</text>
<text x="139.5" y="170.2">SOIC (14)</text>
<text x="167.1" y="170.2">8.65 mm × 3.91 mm</text>
<text x="111.9" y="176.8">TXB0104ZXU/GXU</text>
<text x="139.5" y="175.1">BGA MICROSTAR</text>
<text x="139.5" y="178.5">JUNIOR</text>
<text x="152.9" y="178.5">(12)</text>
<text x="167.1" y="176.8">2.00 mm × 2.50 mm</text>
<text x="111.9" y="183.4">TXB0104PW</text>
<text x="139.5" y="183.4">TSSOP (14)</text>
<text x="167.1" y="183.4">5.00 mm × 4.40 mm</text>
<text x="111.9" y="188.3">TXB0104RGY</text>
<text x="139.5" y="188.3">VQFN (14)</text>
<text x="167.1" y="188.3">3.50 mm × 3.50 mm</text>
<text x="111.9" y="193.2">TXB0104YZT</text>
<text x="139.5" y="193.2">DSBGA (12)</text>
<text x="167.1" y="193.2">1.40 mm × 1.90 mm</text>
<text x="111.9" y="198.2">TXB0104NMN</text>
<text x="139.5" y="198.2">NFBGA (12)</text>
<text x="167.1" y="198.2">2.00 mm × 2.50 mm</text>
<text x="111.1" y="205">(1)</text>
<text x="118.6" y="205">For all available packages, see the orderable addendum at</text>
<text x="118.6" y="208.3">the end of the data sheet.</text>
<text x="27.9" y="265.5">An IMPORTANT NOTICE at the end of this data sheet addresses availability, warranty, changes, use in safety-critical applications,</text>
<text x="27.9" y="268.9">intellectual property matters and other important disclaimers. PRODUCTION DATA.</text>
</g>
<g font-size="2.6">
<text x="43.8" y="59.2">CCA</text>
<text x="55.7" y="59.2">CCB</text>
<text x="27.4" y="63.5">CC</text>
<text x="73.9" y="63.5">CC</text>
<text x="147.1" y="63.5">CCA</text>
<text x="157.6" y="63.5">CCA</text>
<text x="126.8" y="71.9">CCB</text>
<text x="137.1" y="71.9">CCB</text>
<text x="27.4" y="76.2">CCA</text>
<text x="90.8" y="80.4">CC</text>
<text x="27" y="84.6">OFF</text>
<text x="140.3" y="88.9">CCB</text>
<text x="190.3" y="84.6">CCA</text>
<text x="146" y="127">CCA</text>
<text x="156.4" y="137.5">OFF</text>
<text x="176.3" y="137.5">OFF</text>
</g>
<text font-size="2.5" x="136.1" y="24.3">SCES650J – APRIL 2006 – REVISED OCTOBER 2020</text>
<text font-size="2.1" fill="#00f" x="113.3" y="159.4">(1)</text>
<text font-size="2.1" x="150" y="177.8">™</text>
<g font-size="1.7" fill="#fff">
<text x="117.3" y="237.9">Processor</text>
<text x="181.8" y="237.9">Peripheral</text>
</g>
<g font-size="1.4">
<text x="134.6" y="213.2">V</text>
<text x="169.5" y="213.2">V</text>
</g>
<g font-size="1.1">
<text x="135.5" y="213.5">CCA</text>
<text x="170.4" y="213.5">CCB</text>
</g>
</svg>
